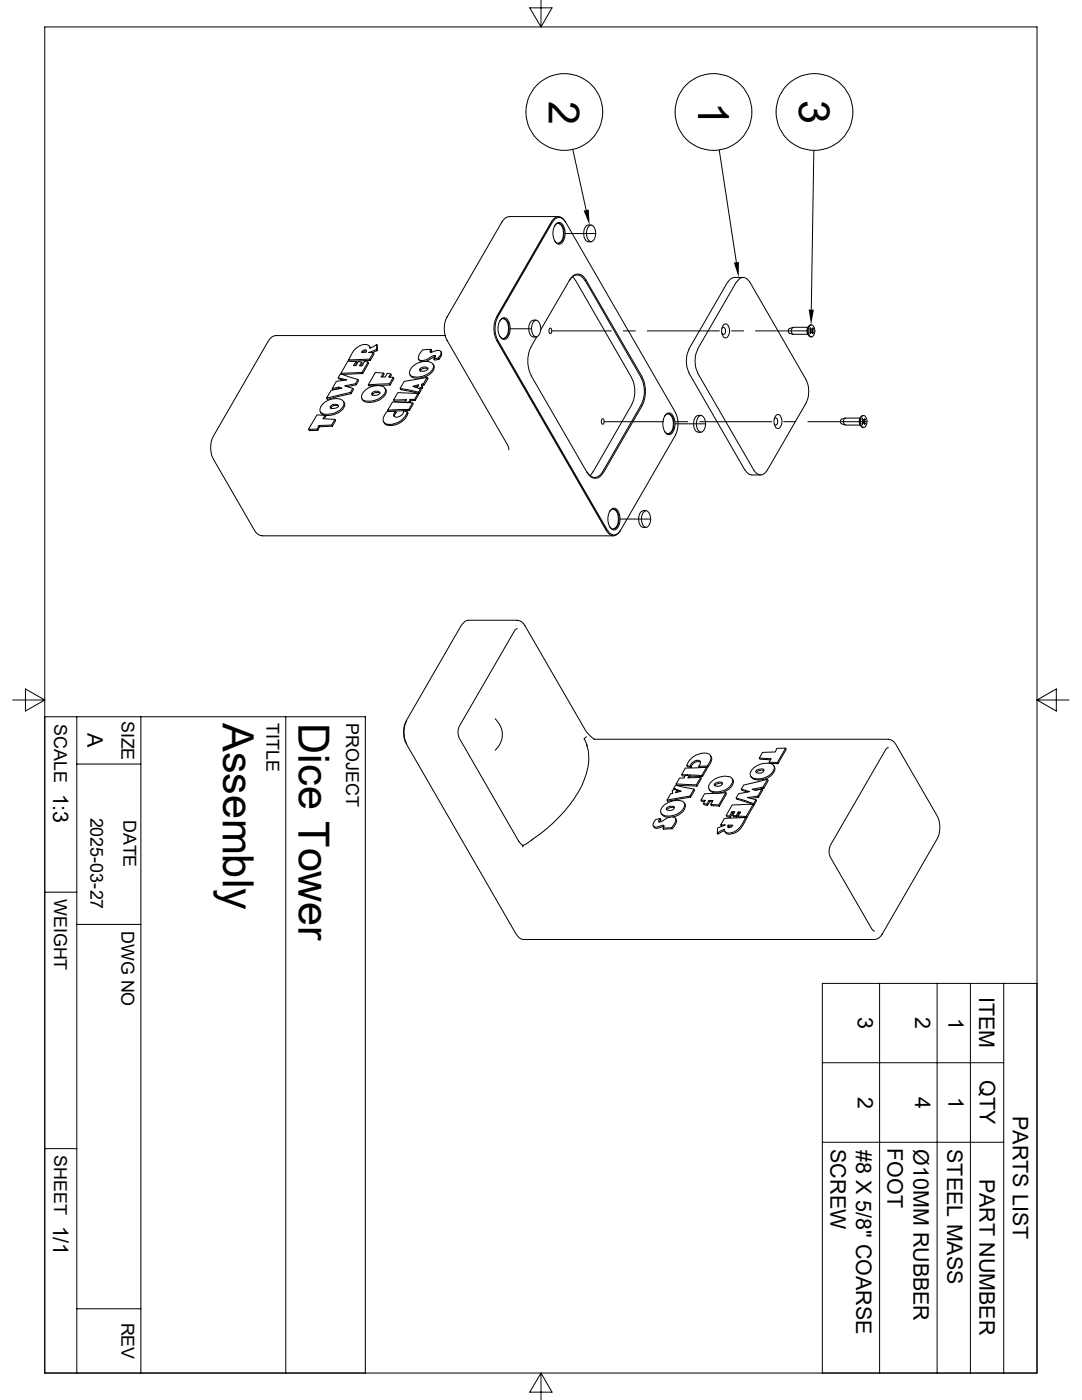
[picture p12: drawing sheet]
<svg xmlns="http://www.w3.org/2000/svg" width="216mm" height="279mm" viewBox="0 0 216 279" stroke-linecap="round" stroke-linejoin="round" font-family="sans-serif">
<g fill="none" stroke="#000" stroke-width=".2">
<path d="M8.9 5.4h198v268.6h-198zM107.9 0v5.4l2.3-3.8h-4.5l2.2 3.8M114.3 29.8l2.7 12.2M143.5 29.9l3.4 22.5M162.4 30l-.5 31.8M110.2 44.3l-10.9 19M110.3 44.3a1.33 1.33 0 0 1 1.2-.9 1.33 1.33 0 0 1 1.3 .9M110.7 45.1a.89 .89 0 0 1 .9-.5 .89 .89 0 0 1 .8 .8 2.46 2.46 0 0 1-.9 3.2 .82 .82 0 0 1-.8-.6M111.2 44.5a.98 .98 0 0 1 1.3 .8 3.1 3.1 0 0 1-.6 3.3 .98 .98 0 0 1-1.3-.8 3.1 3.1 0 0 1 .6-3.3zM111.4 44.6a2.37 2.37 0 0 1 .8 3.2l-.4 .5-.4 .3M111.4 43.2h-9.7a1.91 1.91 0 0 0-1.5 1.1l-11 19a5.1 5.1 0 0 0 0 4.6l12.1 20.9 .3 1M112.8 46.6h6.1"/>
<path d="M113.6 56a1.64 1.64 0 0 1 1.5-1.1 1.64 1.64 0 0 1 1.6 1.1M114.2 55.2l.7 .8M114.9 56l11.1 19.4a6.1 6.1 0 0 1 0 5.4l-7.7 13.4M116.8 56l11.1 19.4a6.1 6.1 0 0 1 0 5.4l-7.7 13.4M117.6 45a.8 .8 0 0 1 1.1 .8 2.07 2.07 0 0 1-.6 2.4 1.54 1.54 0 0 1-1-2l.2-.7zM117.9 44.9a1.33 1.33 0 0 0-1.4 1.7 1.38 1.38 0 0 0 1.4 1.7M145.2 56.3l-7.7 13.4M146.9 56.3l-7.7 13.4M146.9 56.3a1.43 1.43 0 0 1 1.4-.9 1.43 1.43 0 0 1 1.3 .9l11.2 19.4a5.4 5.4 0 0 1 0 4.8l-7.7 13.3a1.43 1.43 0 0 1-1.3 1 1.43 1.43 0 0 1-1.4-1l-11.2-19.4M148.3 55.4h-2l-.5 .2-.6 .7M67.5 75.4l.1 .2 1.1 .3M67.6 77.3l.1 .2-1.3 .3-.1-.2"/>
<path d="M67.7 77.5l.2 .1M67.9 74.6l3.5 1.1-.4 .9-2.2 .4 1.6 .5-.5 .8-4.7 1.2 .9-1.6 2.1-.4-.6-.2-1.3 .3 .8-1.5 2.1-.3-1.7-.4zM68 74.5l.2 .2M69.4 72.1h1.7l-.6 .8 .5 .1 .5-.9 .7 .2-.5 .7h.6l.4-.9 .7 .2-1.2 2-4.2 .2zM69.6 71.8l.1 .3M70.1 78.6l-4.8 1.1-.1-.2M70.4 77.5l.1 .2-.4 .9-.2-.3M71 76.6l.1 .2-1.8 .4M71 69.6a2.21 2.21 0 0 1 2.6-.6l.2 .5 1.4-.8-.1 1-1.5 .7h.9l-.8 1.3-4.1 .1 .8-1.6zM71.1 72.1l.1 .3-.4 .6M71.4 75.7l.1 .3-.4 .8M72.2 72.3l.1 .2-.3 .5"/>
<path d="M72.2 74.3l.2 .2-4.1 .2M72.4 69.9h.7v.2l-.1 .2h-.9zM72.9 77.9a3.4 3.4 0 0 1 3.8-.6 1.18 1.18 0 0 1-.5 1.8 3.5 3.5 0 0 1-3.9 .7 1.37 1.37 0 0 1 .6-1.9zM73.2 70.1h-.4l-.4 .2M73.4 72.3l.2 .2-1.2 2M73.5 76.8l.1 .2 4.3-.2M73.6 70.4h.1M73.7 69.1l.2 .4M73.7 71.7l.2 .2-4 .2M74.2 78.5a.95 .95 0 0 1 1.6 0 1.37 1.37 0 0 1-1.6 .3zM74.3 78.7v.2M74.5 70.4l.1 .2-.7 1.3"/>
<path d="M74.9 74.3l1.6 .2-.5 .7h.9l.4-.7 .7 .1-.4 .7h.9l-.8 1.3-4.2 .2zM75.1 69.7l.2 .3-1 .4M75.2 68.7l.1 .3v1M75.8 78.4h-.9l-.6 .3-.1-.2M76.5 74.5l.2 .2-.4 .5M76.8 77.6a1.21 1.21 0 0 1-.4 1.7 3.7 3.7 0 0 1-3.9 .7l-.3-.4M78 74.6l.1 .3-.3 .4M78.5 75.3l.1 .2-.7 1.3-.2-.2M78.5 79.8l.2 .3 2.3-.1M79.4 78.4l4 .1-.7 1.2h-.9v.4l-.8 .2 1.3 .1-.7 1.3-4.3 .2 1-1.7 2.5 .1 .3-.5h-2.6zM79.8 77.5l.2 .3 3.7 .7M80.6 76.1l4.6-.8-.7 1.3-.4 .1 .1 .6-.7 .2 .4 .1-.4 .7-3.7-.8z"/>
<path d="M81.8 79.7l.1 .6M82.4 77.1l1.1-.3-.2 .6zM82.4 73.1a3.4 3.4 0 0 1 3.8-.6 1.24 1.24 0 0 1-.4 1.8 3.7 3.7 0 0 1-3.9 .6 1.37 1.37 0 0 1 .5-1.8zM82.7 79.7l.1 .2-.9 .1M83.4 78.5l.1 .2-.7 1.2M83.4 77.1l-.6 .2M83.5 71.7l.4 .4 .3 .1M83.8 73.7a.95 .95 0 0 1 1.6 0 1.37 1.37 0 0 1-1.6 .3zM83.9 73.9v.2M84.2 77.3l.1 .2-.4 .1 .1 .3-.3 .6-.2-.2M84.2 76.9l.1 .6M84.5 76.6l.1 .2-.4 .1-.1-.2"/>
<path d="M85.2 75.3l.2 .3-.8 1.2M85.4 73.6l-.7-.1-.5 .1-.3 .3-.1-.2M86 69.7l-1.7 .1a2.15 2.15 0 0 0-.8 1.9l.1 .1a2.55 2.55 0 0 0 2.6-.7l.7-.1-.3 .6 .9-.1 .4-.8a.54 .54 0 0 0 0-.6 .54 .54 0 0 0-.7-.2l-1.2 .4-.2-.2 .2-.4 .1 .3-.2 .3M86.4 72.7a1.26 1.26 0 0 1-.5 1.8 3.8 3.8 0 0 1-3.8 .7l-.3-.4M86.9 71.2l-2 .9M87.5 71.5l.1 .2-.9 .2-.1-.3M88 70.1l.1 .6-.5 1M88.8 67h-33.7a1.91 1.91 0 0 0-1.5 1l-11 19a5.1 5.1 0 0 0 0 4.7l8.2 14.2a1.91 1.91 0 0 0 1.5 1h70.1M99.3 67.8l21.9 38a1.33 1.33 0 0 0 1.3 1 1.33 1.33 0 0 0 1.3-1M99.3 63.3a4.8 4.8 0 0 0 0 4.5M99.7 64.1a.89 .89 0 0 1 1-.5 .89 .89 0 0 1 .7 .8 2.46 2.46 0 0 1-.8 3.2 .82 .82 0 0 1-.9-.5M100.2 63.5a.98 .98 0 0 1 1.4 .8 3.1 3.1 0 0 1-.6 3.3 .98 .98 0 0 1-1.4-.8 3.1 3.1 0 0 1 .6-3.3z"/>
<path d="M100.4 63.6a2.37 2.37 0 0 1 .9 3.2l-.4 .5-.5 .3M101.9 65.6h4.1M106 74.9l11.1 19.4M106 69.2a6.3 6.3 0 0 0 0 5.7M106.6 64.1a.8 .8 0 0 1 1.2 .7 2.07 2.07 0 0 1-.7 2.4 1.54 1.54 0 0 1-1-2l.2-.7zM107 63.9a1.38 1.38 0 0 0-1.5 1.7 1.38 1.38 0 0 0 1.5 1.7M107.1 67.2l-1.1 2M107.9 65.8l5.8-9.9a1.68 1.68 0 0 1 1.6-1.2 1.68 1.68 0 0 1 1.6 1.2l11.2 19.3M109.7 65.5h.1a.66 .66 0 0 1 0 1.1l-.2-.2-.1-.4zM110.1 66h11.9M124.4 66h2.4M128.1 75.3a6.3 6.3 0 0 1 0 5.6"/>
<path d="M129.2 66h14.4M137.5 74.4l11.2 19.4 .6 .7 .5 .2 2 .1M137.5 69.7a5.4 5.4 0 0 0 0 4.7M139.2 69.7a5.4 5.4 0 0 0 0 4.7M144.1 65.5l.2-.2a.79 .79 0 0 1 .5 .7 .79 .79 0 0 1-.5 .8l-.2-.3M144.4 64.8a.65 .65 0 0 1 .7-.1 .65 .65 0 0 1 .4 .7 1.54 1.54 0 0 1-.7 2 1.4 1.4 0 0 1-.8-1.7zM146 66h2.4M150.7 66h11.9M158.2 65.4l-.7 .2a.62 .62 0 0 0 0 .9l.7 .2M158.3 65.3h2.9M158.3 65.4a.79 .79 0 0 0 0 1.3h2.9M161.2 65.4l-.2 .5 .2 .8"/>
<path d="M161.6 65a.65 .65 0 0 1 .7 0 .65 .65 0 0 1 .3 .7l-.1 1a.55 .55 0 0 1-.6 .5 .55 .55 0 0 1-.5-.5l-.1-1zM161.7 66.3h.2M161.7 65.9v.3M161.7 66.2l.2 .1M161.7 66.2l-.1 .2 .1 .2 .2-.3 .3 .3 .1-.2M161.8 64.9a1.38 1.38 0 0 0 0 2.3h.1M161.8 64.8h.1M161.9 65.8h-.2M161.9 65.7l-.2 .1M162 65.7h-.1l-.2-.3-.1 .2 .1 .3M162 66.3l.3 .1M162 65.7l.3-.1-.2 .4 .2 .4"/>
<path d="M162.3 65.6l-.1-.2-.2 .3M63.2 82.8l1.7 .1-.5 .7 2.4 .1-.6 1.1-2.6 .1-.3 .7-1.7 .1zM63.3 85.6l.1 .3h-1.7l-.1-.2M63.6 84.9l.2 .3-.4 .7M63.9 82.2l.3 .4 .6 .3M64.6 80.5a3.4 3.4 0 0 1 3.8-.6 1.2 1.2 0 0 1-.5 1.8 3.9 3.9 0 0 1-3.6 .8 1.01 1.01 0 0 1 0-1.7zM65.9 81.1a1.08 1.08 0 0 1 1.6-.1 1.18 1.18 0 0 1-1.6 .4zM66 81.4v.1M66.2 84.8l.1 .2-2.5 .2M66.8 83.7l.2 .2-.7 1.1M67.5 81l-.9-.1-.6 .5-.1-.3M68.5 80.1a1.38 1.38 0 0 1-.6 2l-1.1 .6-1.3 .2h-.6l.1 .2-.3 .5"/>
<path d="M77.3 81.9l.2 .2 4.2-.2M78.9 82l-1.7 .1a2.42 2.42 0 0 0-.7 2 1.69 1.69 0 0 0 2.4 .4 3.6 3.6 0 0 0 2.4-2.3l-.8-.2a1.3 1.3 0 0 1-1.9 1v-.3l.3-.7 .2 .3-.4 .8M81.3 82.2a1.32 1.32 0 0 1-.6 1.5 3.5 3.5 0 0 1-3.9 .9l-.3-.4M81.8 80.1v.2M82.3 80.4l.2 .2-.8 1.3-.1-.2M117.1 94.1a1.64 1.64 0 0 0 1.6 1.2 1.64 1.64 0 0 0 1.5-1.2M117.2 94.3a1.68 1.68 0 0 0 1.6 1.2 1.68 1.68 0 0 0 1.6-1.2M118.3 94.1l-.6 .9M120.1 83.6h.2a.66 .66 0 0 1 0 1.1l-.2-.2-.1-.4zM120.6 84.2h11.8M128.1 80.9l-7.7 13.4M132.6 83.1a.89 .89 0 0 1 .9-.5 .89 .89 0 0 1 .8 .8 2.46 2.46 0 0 1-.8 3.2 .82 .82 0 0 1-.9-.5"/>
<path d="M133.1 82.5a.98 .98 0 0 1 1.4 .8 3.1 3.1 0 0 1-.6 3.4 .98 .98 0 0 1-1.4-.8 3.1 3.1 0 0 1 .6-3.4zM133.3 82.6a2.37 2.37 0 0 1 .9 3.2l-.4 .5-.5 .3M134.7 82.3a4.8 4.8 0 0 1 0 4.5M134.7 84.6h6.1M134.8 82.3l-21.9-38a1.44 1.44 0 0 0-2.3-.7l-.5 .6-11 19a5.4 5.4 0 0 0 0 4.7l21.9 38.1a1.43 1.43 0 0 0 1.4 .9 1.43 1.43 0 0 0 1.3-.9l11.1-19.2M134.8 84.2h2.4M139.3 86.3h.6M139.5 83.1a.8 .8 0 0 1 1.2 .7 2.07 2.07 0 0 1-.7 2.4 1.54 1.54 0 0 1-1-2l.2-.7zM139.6 84.2h14.4M139.9 82.9a1.38 1.38 0 0 0-1.5 1.7l.2 1a.82 .82 0 0 0 .7 .6M154.5 83.6l.2-.2a.79 .79 0 0 1 .5 .7 .79 .79 0 0 1-.5 .7l-.2-.2M154.9 82.9a.65 .65 0 0 1 .7-.1 .65 .65 0 0 1 .3 .6 1.54 1.54 0 0 1-.7 2.1 1.4 1.4 0 0 1-.7-1.8z"/>
<path d="M156.4 84.2h2.4M161.2 84.2h11.8M168.6 83.4l-.7 .3a.62 .62 0 0 0 0 .9l.7 .2M168.7 84.8h2.9M171.6 83.5l-.2 .4 .2 .9M171.6 83.4h-2.9a.79 .79 0 0 0 0 1.4M172 83.1a.65 .65 0 0 1 .7 0 .65 .65 0 0 1 .3 .7l-.1 1a.55 .55 0 0 1-.6 .5 .55 .55 0 0 1-.5-.5l-.1-1zM172.1 84.4h.2M172.1 84.3l-.1 .2 .1 .2 .1-.2M172.1 83.9v.4M172.1 84.3l.2 .1M172.2 85.3h.1"/>
<path d="M172.2 83.8l-.1-.2-.1 .1 .1 .2M172.3 84.5h.1M172.3 83.9h-.2M172.3 82.9a1.27 1.27 0 0 0-.6 2.1l.5 .3M172.4 84.5l.2 .2 .1-.2M172.4 83.8l.3-.1-.2 .2M172.4 84.5h.3M172.5 84.3l.2 .2M172.6 83.9v.4M172.7 83.7l-.1-.1-.2 .2h-.1M121.6 102.1a.89 .89 0 0 1 1-.5 .89 .89 0 0 1 .7 .8 2.46 2.46 0 0 1-.8 3.2 .82 .82 0 0 1-.9-.5M122.1 101.5a.98 .98 0 0 1 1.4 .8 3.1 3.1 0 0 1-.6 3.4 .98 .98 0 0 1-1.4-.8 3.1 3.1 0 0 1 .6-3.4z"/>
<path d="M122.3 101.6a2.37 2.37 0 0 1 .9 3.2l-.4 .5-.5 .3M123.8 103.6h6M128.6 102.1a.8 .8 0 0 1 1.1 .7 2.07 2.07 0 0 1-.7 2.4 1.54 1.54 0 0 1-1-2l.2-.7zM128.9 101.9a1.38 1.38 0 0 0-1.5 1.7 1.33 1.33 0 0 0 1.5 1.6M2.5 139.7h6.4l-3.8 2.2v-4.4l3.8 2.2M92.1 124.8l-11 19a5 5 0 0 0 0 4.7l22 38 .8 .9 .5 .1h70.1a1.91 1.91 0 0 0 1.5-1.1l11-19a5.1 5.1 0 0 0 0-4.6l-8.2-14.2a1.91 1.91 0 0 0-1.6-1.1h-58.7M92.1 124.8l.7-.8 .7-.2h9.7a1.91 1.91 0 0 1 1.5 1l12.1 20.9 .3 .5 1.5 1.3M103.2 125.5l-.5 .4-11 19a2.87 2.87 0 0 0 0 2.5l11.8 20.5 .8 .8M206.9 139.7l3.9-2.2v4.4l-3.9-2.2h6.4M8.9 143h64v131h-64zM15.3 143v131M15.3 152.5h12.8"/>
<path d="M28.1 143v131M57 143v131M81.2 143.8a5.4 5.4 0 0 0 0 4.7M98.8 143.5a4.1 4.1 0 0 1 0 6.2M117 147l-.4 .4a9.5 9.5 0 0 1 0 8.2 27.7 27.7 0 0 1-10.6 12.1l-1.7 1M134.4 157.4l.1 .2M134.8 156.7l3.7 .8-.8 1.4-4.6 .8 .7-1.3 .4-.1-.1-.6 .8-.2-.5-.1zM134.9 156.5l.2 .2 4 .2M135 157.6l.2 .2-.2 .4M135 157.6l.9 .3-1.1 .3zM135.2 157.8l.5 .1M136 154.6l.1 .3h.5"/>
<path d="M136.7 153.3l4.3-.2-1 1.7-2.5-.2-.3 .6h2.6l-.9 1.4-4-.1 .7-1.2h.9l.1-.4 .7-.3h-1.3zM137 152.8l.2 .2 .7 .2-.1-.2M137.5 154.6l.2 .3-.2 .3M137.7 158.9l.1 .2M137.8 159.1l-4.6 .8-.1-.2M137.8 151.5a3.2 3.2 0 0 1 3.8-.9l.1 .1a1.35 1.35 0 0 1-.3 1.7l-.3 .5-1.7 .1 .3-.5a.62 .62 0 0 0-.2-.8 .62 .62 0 0 0-.8 .1l-.7 .5-.2 .7-.8-.2 .5-.9zM138.5 157.5l.1 .2-.8 1.4M138.9 156.6l.2 .3M139.8 152.1a1.38 1.38 0 0 0-1.9 1.1M139.8 155.2l.2 .2-.9 1.5M139.9 159.7l.1 .2h.6M140 154.8l.2 .2-2.5-.1"/>
<path d="M140.6 158.4l4.2-.2-1.4 2.5-1.6-.2 .5-.7h-.9l-.3 .7-.8-.1 .5-.7h-.9zM141 153.1l.1 .3-.9 1.6M141.1 152.9l.2 .2-1.8 .1-.1-.2M141.4 159.8l.2 .2-.4 .7M141.6 160h.6M141.8 156.2a3.7 3.7 0 0 1 4.2-1 1.3 1.3 0 0 1-.5 1.9 3.4 3.4 0 0 1-3.9 .6 1.04 1.04 0 0 1 .2-1.5zM141.8 150.8l.2 .5v.4l-.7 1.4M142.6 156.4l.7-.3h.8a.7 .7 0 0 1-.3 .7 .7 .7 0 0 1-.7 .1l-.6-.2zM144.1 156.3h-.3a1.22 1.22 0 0 0-1.2 .5M144.8 158.2l.1 .3-1.3 2.4M146.1 155.4a1.46 1.46 0 0 1-.6 2.1 3.5 3.5 0 0 1-3.6 .4l-.4-.5M146.9 159.3l.1 .2 3.2 1"/>
<path d="M147.9 157.5l.1 .2 1.2 .4M148.4 156.7l4.8-1.2-1 1.6-2.1 .4 .6 .2 1.4-.3-.9 1.5-2.1 .3 1.7 .4-.4 .8-3.5-1.1 .5-.9 2.2-.4-1.7-.5zM150.1 153.6a3.6 3.6 0 0 1 4.2-.9 1.28 1.28 0 0 1-.5 1.8 3.4 3.4 0 0 1-3.9 .6 1 1 0 0 1 .2-1.5zM150.8 159.6l.2 .2-.5 .8M150.9 153.8l.4-.3h1.1a.7 .7 0 0 1-.3 .7 .7 .7 0 0 1-.7 .1l-.6-.2zM151.2 158.9l.1 .2-1.5 .2M151.5 151.3l.1 .2 2.2 .1M152.1 157.4l.1 .3-.9 1.4M152.1 150.2l2.6-.1 .3-.7 1.8-.1-1.7 2.9-1.6-.1 .4-.7-2.4-.1zM152.2 157.1l.2 .3-1.8 .3M152.4 153.7h-.3a1.22 1.22 0 0 0-1.2 .5M153.2 155.5l.1 .3-.9 1.6"/>
<path d="M153.5 152.1l.1 .3M153.7 152.4h1.5M154.4 152.8a1.62 1.62 0 0 1-.9 2.3 3.6 3.6 0 0 1-3.3 .3l-.4-.5M155.1 152.2l.1 .2M156.8 149.3l.1 .2-1.7 2.9M177.2 149.2l-.5 .4-11 19a2.87 2.87 0 0 0 0 2.6l8.2 14.2 .6 .4M8.9 178.1h6.4M104.3 168.7v.3M130.4 164.8a.81 .81 0 0 0 1.3 .4l.8-.3M130.9 163.5l.8-.1-.3 .6 .7-.1a2.55 2.55 0 0 1 2.6-.7 .94 .94 0 0 1-.2 1.3l-.5 .7-1.7 .1 .2-.4-.2-.2-1.2 .4a.61 .61 0 0 1-.8-.3 .61 .61 0 0 1 .2-.8zM131.7 163.4l.2 .2-.3 .4M131.9 162.3a1.49 1.49 0 0 0 1.6 .8"/>
<path d="M132.2 161a3.7 3.7 0 0 1 4.2-.9 1.37 1.37 0 0 1-.5 1.8 3.4 3.4 0 0 1-3.8 .6 1.04 1.04 0 0 1 .1-1.5zM133.1 161.2l.6-.3 .8 .1a.78 .78 0 0 1-.4 .7 .78 .78 0 0 1-.8 0l-.3-.2zM133.5 163.1h.1M134 165.2l.2 .2-1.8 .1-.1-.2M134.6 161.2l-.4-.1a1.22 1.22 0 0 0-1.1 .5M134.8 163.3l.2 .7-.8 1.4M136.5 160.2a1.52 1.52 0 0 1-.7 2.1l-.5 .4-1 .3M140.3 160.4l.2 .2 .7 .1-.1-.2M141.8 160.5l.1 .3 1.7 .1M143.4 160.7l.2 .2M143.8 164.6l.3 .2M144.6 163.3l4.2-.1a4.3 4.3 0 0 1-3.1 3 .88 .88 0 0 1-1.2-.7l-1.4 .7 .1-.9 1.5-.7h-.9z"/>
<path d="M144.6 165.8l-1.3 .7-.2-.3M144.9 162.7l.1 .3 .8 .2-.2-.3M145.3 164.7h.9a.65 .65 0 0 1-1 .3zM145.3 164.7l.1 .2h.7M145.4 164.9l-.1 .3M146.1 162l.1 .2h.3M146.1 160.7l4.2-.2-1.4 2.4h-1.7l.6-.8-.5-.1-.4 .9-.7-.2 .4-.7h-.6l-.4 .9-.7-.2zM146.2 162.2l-.4 1M146.2 162.7l.1 .2 .7 .2-.1-.2M147.2 162.9l.2 .2 1.1 .1M147.3 162l.1 .3-.4 .8M147.4 162.3h.3"/>
<path d="M148.8 163.2l.1 .2a4.4 4.4 0 0 1-2.7 3 1.1 1.1 0 0 1-1.6-.5M148.8 163.2h.2M148.9 162.9l.1 .3M150.3 160.5l.1 .2-1.4 2.5M150.3 160.6h.2M150.4 160.4l.1 .2M15.3 184.5h12.8M164.1 196.3h42.8v77.7h-42.8zM175.5 196.3v77.7M187 196.3v77.7M193.6 196.3v77.7M200.3 196.3v77.7"/>
<path d="M164.1 212.1h36.2M8.9 229.2h6.4M164.1 228h36.2M15.3 261.2h12.8M107.9 274l-2.2 3.8h4.5l-2.3-3.8v5.4"/>
<circle cx="112.6" cy="22.3" r="7.7"/>
<circle cx="142.4" cy="22.3" r="7.7"/>
<circle cx="162.5" cy="22.3" r="7.7"/>
</g>
<path d="M116.5 42l1-.2 .1 3.1zM146.4 52.4l1-.1v3.1zM161.4 61.8h1l-.6 3.1z" fill="#000"/>
<g font-size="8.6">
<text x="109.5" y="20.1" transform="rotate(90 109.5 20.1)">2</text>
<text x="139.3" y="20.3" transform="rotate(90 139.3 20.3)">1</text>
<text x="159.5" y="20" transform="rotate(90 159.5 20)">3</text>
<text x="44.5" y="144.3" transform="rotate(90 44.5 144.3)">Assembly</text>
<text x="59.6" y="144.3" transform="rotate(90 59.6 144.3)">Dice Tower</text>
</g>
<g font-size="4.3">
<text x="17.5" y="146.3" transform="rotate(90 17.5 146.3)">A</text>
<text x="10.6" y="158.4" transform="rotate(90 10.6 158.4)">1:3</text>
<text x="171.2" y="203" transform="rotate(90 171.2 203)">3</text>
<text x="182.6" y="203" transform="rotate(90 182.6 203)">2</text>
<text x="189.3" y="203.1" transform="rotate(90 189.3 203.1)">1</text>
<text x="195.4" y="199" transform="rotate(90 195.4 199)">ITEM</text>
<text x="195.5" y="215.6" transform="rotate(90 195.5 215.6)">QTY</text>
<text x="171.2" y="218.9" transform="rotate(90 171.2 218.9)">2</text>
<text x="182.6" y="218.9" transform="rotate(90 182.6 218.9)">4</text>
<text x="189.3" y="219" transform="rotate(90 189.3 219)">1</text>
<text x="202.1" y="222.7" transform="rotate(90 202.1 222.7)">PARTS LIST</text>
<text x="165.7" y="229.3" transform="rotate(90 165.7 229.3)">SCREW</text>
<text x="170.9" y="229.4" transform="rotate(90 170.9 229.4)">#8 X 5/8&quot; COARSE</text>
<text x="177.1" y="229.1" transform="rotate(90 177.1 229.1)">FOOT</text>
<text x="182.3" y="229.3" transform="rotate(90 182.3 229.3)">Ø10MM RUBBER</text>
<text x="189" y="229.3" transform="rotate(90 189 229.3)">STEEL MASS</text>
<text x="195.5" y="235.2" transform="rotate(90 195.5 235.2)">PART NUMBER</text>
<text x="10.6" y="244.6" transform="rotate(90 10.6 244.6)">1/1</text>
</g>
<g font-size="3.6">
<text x="24.3" y="143.8" transform="rotate(90 24.3 143.8)">SIZE</text>
<text x="10.8" y="144.5" transform="rotate(90 10.8 144.5)">SCALE</text>
<text x="53.2" y="144.3" transform="rotate(90 53.2 144.3)">TITLE</text>
<text x="69" y="144.3" transform="rotate(90 69 144.3)">PROJECT</text>
<text x="18" y="163.2" transform="rotate(90 18 163.2)">2025-03-27</text>
<text x="24.6" y="163.6" transform="rotate(90 24.6 163.6)">DATE</text>
<text x="10.8" y="179.4" transform="rotate(90 10.8 179.4)">WEIGHT</text>
<text x="24.3" y="185.8" transform="rotate(90 24.3 185.8)">DWG NO</text>
<text x="10.8" y="230.5" transform="rotate(90 10.8 230.5)">SHEET</text>
<text x="24.3" y="264" transform="rotate(90 24.3 264)">REV</text>
</g>
</svg>
